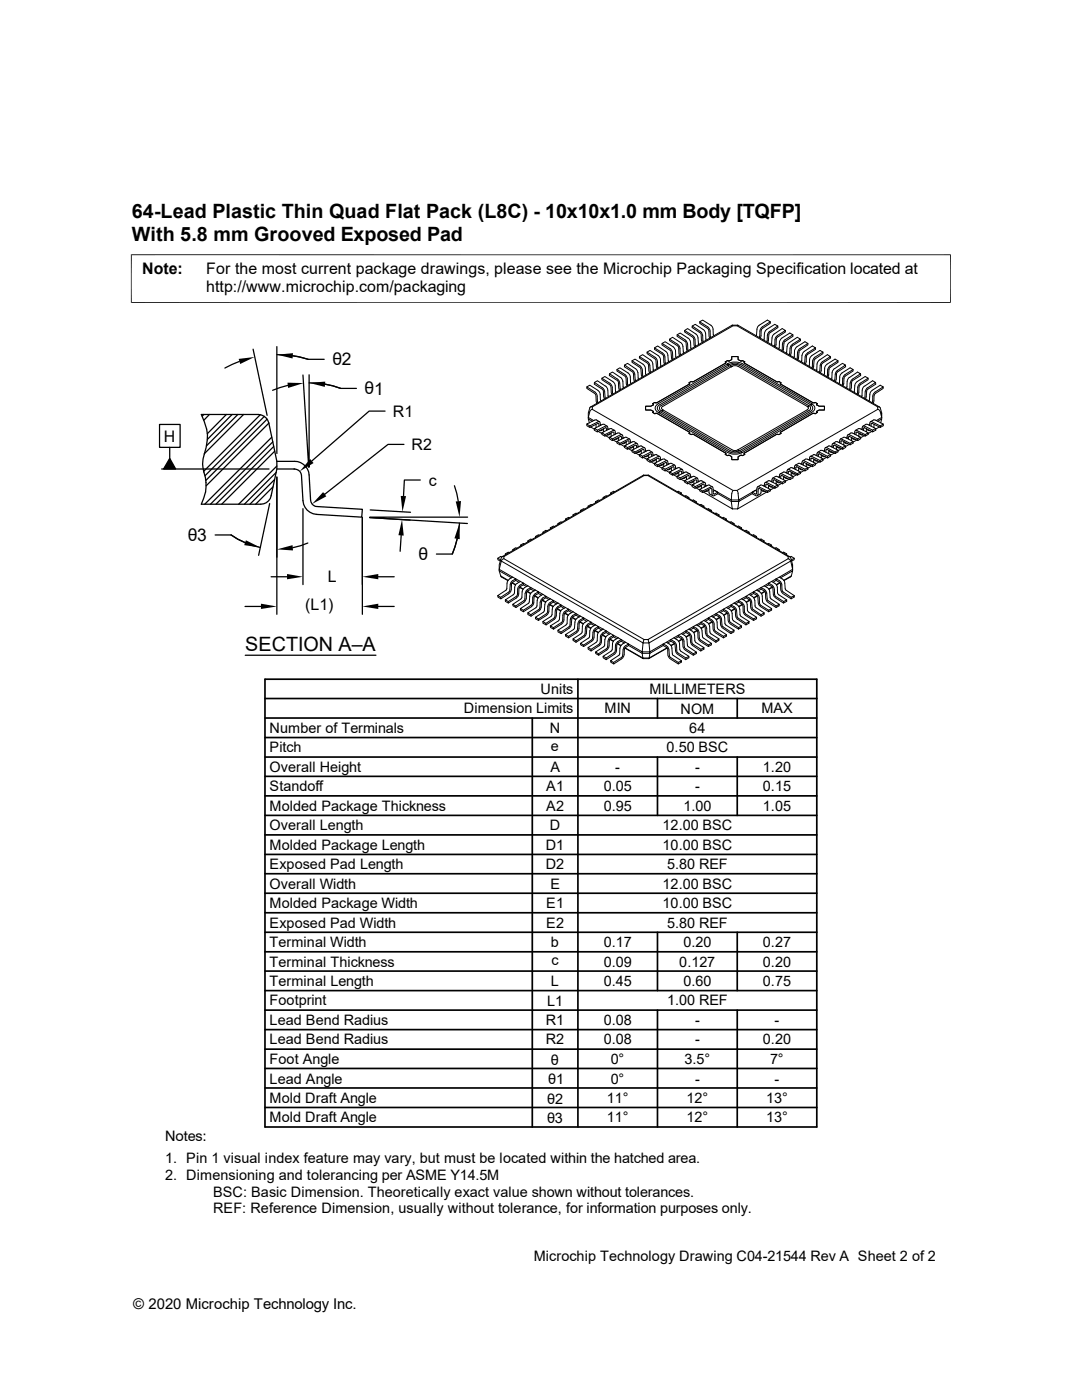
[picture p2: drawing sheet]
<svg xmlns="http://www.w3.org/2000/svg" width="216mm" height="279mm" viewBox="0 0 216 279" stroke-linecap="round" stroke-linejoin="round" font-family="sans-serif">
<g fill="none" stroke="#000" stroke-width=".2">
<path d="M26.1 50.8h163.6M26.2 50.8v9.7M189.7 50.8v9.7M26.1 60.4h163.6M117.1 77.2l1.9 1.3 .2 .5 .1 1.4M118.6 76.3l1.9 1.4 .3 1.8M120.1 75.5l1.9 1.3 .2 .4 .1 1.5M121.4 79.2l-.2-1.6-.2-.4-1.8-1.2-.6 .3v.4l1.8 1.2v1.2l.2 .5M121.6 74.6l1.9 1.4 .3 1.8M122.9 78.3l-.1-.2v-1.2l-.5-.7-1.6-1.1-.6 .4v.3l1.7 1.2 .2 1.4 .1 .3M123.1 73.7l1.9 1.3 .2 .5 .1 1.4M124.4 77.4l-.2-1.5-.2-.5-1.8-1.1-.6 .3v.3l1.7 1.2 .3 1.8"/>
<path d="M124.6 72.9l1.9 1.4 .3 1.7M125.9 76.6l-.1-1.5-.2-.4-1.9-1.3-.6 .3v.3l1.7 1.2 .2 1.4 .1 .4M126.1 72l1.9 1.3 .1 .3 .2 1.6M127.4 75.7l-.1-1.3-.3-.7-1.8-1.2-.6 .4v.3l1.7 1.1 .3 1.9M127.6 71.2l1.9 1.3 .3 1.8M128.9 74.8l-.1-1.4-.2-.5-1.9-1.2-.6 .3v.3l1.7 1.2 .2 1.4 .1 .4M129.1 70.3l1.9 1.2 .1 .4 .2 1.5M130.4 74l-.3-1.8-1.9-1.4-.6 .4v.3l1.7 1.1 .3 1.8M130.6 69.4l1.9 1.4 .3 1.8M131.9 73.1l-.1-1.4-.2-.5-1.9-1.3-.6 .4v.3l1.7 1.1 .2 1.5 .1 .3M132.1 68.5l1.8 1.2 .3 .5 .1 1.5M133.4 72.2l-.3-1.8-1.9-1.4-.6 .4v.3l1.8 1.3 .1 1.3 .1 .4"/>
<path d="M133.6 67.7l1.9 1.3 .2 .4 .1 1.4M134.9 71.4l-.1-1.5-.2-.4-1.9-1.3-.6 .3v.3l1.7 1.2 .2 1.5 .2 .3M135.1 66.8l1.8 1.2 .3 .5 .1 1.5M136.4 70.5l-.3-1.8-1.9-1.4-.6 .4v.3l1.8 1.2 .1 1.4 .1 .4M136.6 66l1.9 1.2 .2 .5 .1 1.4M137.9 69.6l-.1-1.5-.2-.4-1.9-1.2-.6 .3v.3l1.7 1.1 .3 1.9M138.1 65.1l1.9 1.2 .2 .6 .1 1.3M139.4 68.7l-.3-1.7-1.9-1.4-.6 .4v.3l1.8 1.2 .1 1.3 .1 .4M139.6 64.2l1.9 1.3 .2 .5 .1 1.4M140.9 67.9l-.1-1.6-.2-.3-1.9-1.3-.6 .4v.3l1.7 1.1 .3 1.9M142.5 67l-.2-1.4-.4-.7-1.7-1-.6 .3v.3l1.8 1.2 .1 1.4 .1 .4M145.2 72.6l-13.8 8a.91 .91 0 0 0-.7 .8 .91 .91 0 0 0 .7 .9l13.8 8a3.5 3.5 0 0 0 3 0"/>
<path d="M145.2 72.6l.2 .3M145.2 72.6a3.5 3.5 0 0 1 3 0l13.8 8M145.2 72.6h.1M145.5 72.8a2.57 2.57 0 0 1 2.4 0l13.8 7.9M145.5 72.8l-13.8 8a.71 .71 0 0 0-.6 .6 .71 .71 0 0 0 .6 .7M145.5 72.8h.1M145.8 72.9l-13.8 8a.53 .53 0 0 0-.4 .5 .53 .53 0 0 0 .4 .6l13.8 8a2.06 2.06 0 0 0 1.8 0M145.8 72.9l.2 .3M145.8 72.9a2.06 2.06 0 0 1 1.8 0l13.8 8M145.8 72.9h.1M146 73.1l.4-.1 .9 .1 13.8 8M146 73.1l-13.8 8a.35 .35 0 0 0-.2 .3 .35 .35 0 0 0 .2 .4"/>
<path d="M146 73.1h.1M146.1 64.9l.2 .1M146.1 64.9l-28.3 16.3M146.1 64.9h1.1M147.1 65l.1-.1 28.3 16.3M150.9 67l.1-1.4 .4-.7 1.7-1 .6 .3-1.9 1.3-.2 .5-.1 1.4M152.4 67.9l.2-1.6 .1-.3 1.9-1.3 .6 .4-1.8 1.2-.2 .4-.2 1.5M153.7 64.2v.3l-1.8 1.2-.1 1.4-.1 .4M153.9 68.7l.2-1.3 .3-.7 1.7-1.1 .6 .4-1.8 1.2-.3 .5v1.2l-.1 .2M155.2 65.1v.3l-1.7 1.1-.3 1.9M155.4 69.6l.1-1.4 .2-.5 1.9-1.2 .6 .3-1.9 1.3-.2 .6-.1 1.3M156.7 66v.3l-1.8 1.2v1.3l-.2 .4"/>
<path d="M156.9 70.5l.2-1.4 .3-.7 1.7-1.1 .6 .4-1.8 1.3-.3 .4-.1 1.4M158.2 66.8v.3l-1.7 1.1-.3 1.9M158.4 71.4l.1-1.5 .2-.4 1.9-1.3 .6 .3-1.9 1.3-.2 .6-.1 1.3M159.7 67.7v.3l-1.8 1.2-.2 1.8M159.9 72.2l.1-1.3 .4-.8 1.7-1.1 .6 .4-1.9 1.4-.3 1.8M161.2 68.5v.3l-1.7 1.2-.2 1.5-.1 .3M161.4 73.1l.1-1.4 .3-.5 1.8-1.3 .6 .4-1.9 1.2-.2 .5-.1 1.4M162.7 69.4v.3l-1.7 1.2-.3 1.8M162.9 74l.3-1.8 1.9-1.4 .6 .4-1.9 1.3-.3 1.8M164.2 70.3v.3l-1.7 1.1-.2 1.5-.1 .3M164.4 74.8l.1-1.4 .3-.5 1.8-1.2 .6 .3-1.8 1.3-.3 .4-.1 1.5M165.7 71.2v.3l-1.7 1.1-.3 1.8"/>
<path d="M165.9 75.7l.2-1.5 .2-.5 1.8-1.2 .6 .4-1.9 1.4-.3 1.7M167.2 72v.3l-1.7 1.2-.1 1.4-.2 .4M167.4 76.6l.2-1.5 .3-.5 1.7-1.2 .6 .3-1.8 1.3-.3 .5-.1 1.4M168.7 72.9v.3l-1.7 1.1-.3 1.9M168.9 77.4l.2-1.5 .2-.5 1.8-1.1 .6 .3-1.9 1.4-.3 1.8M170.2 73.7v.3l-1.7 1.2-.1 1.4-.2 .4M170.4 78.3l.2-1.4 .4-.7 1.6-1.1 .6 .4-1.8 1.3-.2 .4-.2 1.5M171.7 74.6v.3l-1.7 1.2-.3 1.8M171.9 79.2l.1-1.3 .3-.6 1.8-1.3 .6 .3-1.8 1.2-.2 .5-.2 1.5M173.2 75.5v.3l-1.7 1.2-.1 1.4-.2 .3M174.7 76.3l.1 .4-1.8 1.2-.3 1.7M176.2 77.2v.3l-1.7 1.2-.1 1.4-.2 .4"/>
<path d="M117.1 84.6v.4l.6 .3 1.6-.8 .2 .1v.4M117.9 85.2l.7 .4M118.2 81.2l28.1-16.2h.8l28 16.2v.5l-28 16.2h-.8l-28.1-16.2zM118.2 81.7l-.5 .4-.3 1.2 1.1 .6M118.2 81.2l-.5 .2a4.2 4.2 0 0 0-.3 2.2M118.2 84.1l-.8-.5 .2 .8M118.6 85.5v.4l.6 .3 1.6-.9 .2 .1v.5M118.9 84.7l.1 .6M119.4 86.1l.7 .4M119.6 99.9l-.2-.1-.6 .3v.2M119.6 84.2l-.7-.4-1.8 .8 .6 .4v.3M119.8 84.9v-.4a.28 .28 0 0 0-.2-.3 .28 .28 0 0 0-.3 0l-1.6 .8"/>
<path d="M119.8 84.7l.2 .1M119.9 80l-.1-.2v-1.2l-.5-.7-1.6-1-.6 .3v.3l1.7 1.2 .2 1.4 .1 .4M120.1 86.4v.3l.6 .3 1.6-.8 .2 .1v.5M120.4 99.3l.1 .1M120.4 85.7l-.7 .2M120.4 85.6l.1 .6M120.9 87l.7 .4M121.1 99l-.2-.1-.5 .4v.1M121.1 85l-.6-.3h-.2l-1.7 .8 .6 .4v.3M121.2 86.8h.1M121.3 85.8v-.5a.34 .34 0 0 0-.5-.3l-1.6 .9M121.3 85.6l.2 .1"/>
<path d="M121.6 87.2v.3l.6 .4 1.6-.8 .2 .1v.4M121.8 98.4l.2 .1M121.9 86.5l-.5 .3h-.2M121.9 86.4l.1 .7M122.4 87.8l.7 .4M122.6 98.1l-.2-.1-.6 .4v.2M122.6 85.9l-.7-.4-1.8 .9 .6 .3v.3M122.8 86.4l.2 .1M122.8 86.7v-.5a.28 .28 0 0 0-.2-.3 .28 .28 0 0 0-.3 0l-1.6 .8M123.1 88.1v.3l.6 .4 1.6-.8 .2 .1v.4M123.4 87.4l-.7 .3M123.4 87.3v.6"/>
<path d="M123.9 88.7l.7 .4M124.1 86.8l-.6-.4h-.2l-1.7 .8 .6 .4v.3M124.3 87.5v-.4a.34 .34 0 0 0-.5-.3l-1.6 .8M124.3 87.3l.2 .1M124.6 89v.3l.6 .4 1.6-.9 .2 .1v.5M124.9 88.3l-.7 .2M124.9 88.1l.1 .7M125.4 89.5l.7 .5M125.6 87.6l-.8-.4-1.7 .9 .6 .4v.3M125.7 89.4h.1M125.8 88.2l.2 .1M125.8 88.4v-.5a.28 .28 0 0 0-.2-.3 .28 .28 0 0 0-.3 .1l-1.6 .8"/>
<path d="M126.1 89.8v.4l.6 .3 1.6-.8h.2v.6M126.4 89v.6M126.4 89.2l-.7 .2M126.4 89.6v.1M126.9 90.4l.7 .4M127.1 88.5l-.6-.4h-.2l-1.7 .9 .6 .3v.4M127.3 89.2v-.4a.34 .34 0 0 0-.5-.3l-1.6 .8M127.3 89l.2 .2M127.6 90.7v.3l.6 .4 1.6-.8h.2v.5M127.9 90l-.6 .3M127.9 89.9l.1 .7M128.4 91.3l.7 .4"/>
<path d="M128.4 94.8l.1 .1M128.4 94.8h1l28.2 16.3M128.4 94.8l-28.2 16.3M128.5 94.9h.8l28 16.2v.4M128.5 94.9l-28 16.2v.4l28 16.1M128.6 89.4l-.8-.4-1.7 .8 .6 .4v.3M128.8 89.9l.2 .1M128.8 81.1h1.1l.5-.3-.2-.2 .5-.3 .4 .1 6.4-3.7 .1-.2-.1-.1 .4-.3 .4 .1 6.5-3.7 .1-.2-.2-.1 .5-.2 .3 .1 .5-.3v-.6h1.3v.6l.5 .3 .4-.1 .4 .2-.1 .1v.2l6.5 3.7 .4-.1 .5 .3-.2 .1 .1 .2 6.4 3.7 .4-.1 .5 .3-.2 .2 .5 .3h1.1v.7h-1.1l-.4 .3-.1 .1 .2 .1-.5 .3-.4-.1-6.5 3.7v.2l.2 .1-.5 .2h-.5l-6.4 3.7 .1 .3-.4 .2-.4-.1-.5 .3v.6h-1.3v-.6l-.5-.3-.3 .1-.5-.2 .1-.3-6.4-3.7h-.5l-.4-.2 .1-.1-.1-.2-6.4-3.7-.4 .1-.5-.3 .2-.1-.1-.1-.4-.3h-1.1zM128.8 90.1v-.4a.32 .32 0 0 0-.5-.3l-1.6 .8M129.1 91.6v.3l.6 .3 1.7-.8 .1 .2v.4M129.4 94.8l-.1 .1M129.4 90.8l.1 .6"/>
<path d="M129.5 90.9l-.8 .2M129.9 92.2l.7 .4M130.1 90.3l-.6-.4h-.2l-1.7 .8 .6 .4v.3M130.3 91v-.5a.3 .3 0 0 0-.2-.3 .3 .3 0 0 0-.3 .1l-1.6 .8M130.3 90.8l.2 .1M130.6 92.5v.3l.6 .3 1.6-.8 .2 .1 .1 .4M130.9 91.7l-.6 .3M130.9 91.6l.1 .7M131.4 93l.7 .4M131.6 91.1l-.8-.4-1.7 .9 .6 .3v.3M131.7 82.1l13.8 8a2.99 2.99 0 0 0 2.4 0M131.7 82.1l-.2 .3z"/>
<path d="M131.8 91.6l.2 .1M131.8 91.8v-.4a.32 .32 0 0 0-.5-.3l-1.6 .8M132.1 93.3v.3l.6 .4 1.7-.9 .1 .6M132.2 81.8l13.8 7.9a1.2 1.2 0 0 0 1.3 0M132.2 81.8l-.1 .2zM132.4 92.5l.1 .6M132.5 92.6l-.8 .3M132.9 93.9l.7 .4M133.1 91.9l-.8-.3-1.7 .9 .6 .3v.3M133.2 93.7h.1M133.3 92.7v-.5a.28 .28 0 0 0-.2-.3 .28 .28 0 0 0-.3 .1l-1.6 .8M133.3 92.5l.2 .1"/>
<path d="M133.6 94.2v.3l.6 .3 1.6-.8 .2 .1v.5M133.9 93.5l-.5 .3-.2-.1M133.9 93.3l.1 .7M134.4 94.7l.7 .5M134.6 92.8l-.8-.3-1.7 .8 .6 .3v.4M134.8 93.6v-.6l-.3-.2-1.8 .8M134.8 93.3l.2 .2M135.1 95v.4l.6 .3 1.7-.8 .1 .6M135.2 98.1l.1-.1 .7 .4-.1 .2M135.4 94.4l-.4 .2h-.3M135.4 94.2l.1 .7M135.9 95.6l.7 .5"/>
<path d="M136 98.4l-.2 .1M136.1 93.7l-.7-.4-1.8 .9 .6 .3v.3M136.3 94.4v-.4a.28 .28 0 0 0-.2-.3 .28 .28 0 0 0-.3 0l-1.6 .8M136.3 94.2l.2 .2M136.6 95.9v.3l.6 .4 1.6-.8h.2v.5M136.7 99l.2-.1 .6 .4v.1M136.9 95.2l-.6 .3M136.9 95.1l.1 .6M137.4 96.5l.7 .4M137.5 99.3l-.2 .1M137.6 94.6l-.8-.4-1.7 .8 .6 .4v.3M137.7 96.3h.1"/>
<path d="M137.8 95.3v-.4a.34 .34 0 0 0-.5-.3l-1.6 .8M137.8 95.1l.2 .1M138.1 96.8v.3l.6 .4 1.6-.9 .2 .1v.5M138.2 99.9l.1-.1 .6 .3v.2M138.4 96.1l-.4 .3-.3-.1M138.4 96l.1 .6M138.9 97.4l.7 .4M139.1 95.4l-.7-.4-1.8 .9 .6 .4v.3M139.3 96.2v-.5a.28 .28 0 0 0-.2-.3 .28 .28 0 0 0-.3 .1l-1.6 .8M139.3 96l.2 .1M139.6 97.7v.3l.6 .3 1.7-.8 .2 1.1a.31 .31 0 0 0 .1 .3 .31 .31 0 0 0 .4 0l.6-.3v-.4l-.6-.3-.3 .1M140 96.9l-.8 .3"/>
<path d="M140 96.8v.7M140.2 98l1.6-.8a.28 .28 0 0 1 .3-.1 .28 .28 0 0 1 .2 .4l.1 1.1 .8-.4M140.4 98.2l5.7 3.4M140.6 96.3l-.8-.4-1.7 .9 .6 .3v.4M140.8 97v-.4a.34 .34 0 0 0-.5-.3l-1.6 .8M140.8 96.8l.2 .1M141.4 97.8l-.3 .2h-.3M141.4 97.7l.2 .9 .6 .3M142.2 97.2l-.8-.4-1.8 .9 .6 .3v.3M142.3 97.7l3.6 2.1v.3h1.5l-.2 1.5h-1.1l-.2-1.5-2.7-1.6M142.3 98h.1M146.3 97.9l-.3 .6-.1 1.3h1.5v.3l2.7-1.6"/>
<path d="M147.3 89.7l.1 .3M147.3 89.7h.1M147.6 90h.1M147.9 90.1l.1 .3M147.9 90.1h.1M148.2 90.3h.1M151 97.7l-3.6 2.1-.1-1.5-.2-.4M151 98l-.3-.1-.6 .3v.4l.6 .3a.31 .31 0 0 0 .4 0 .31 .31 0 0 0 .2-.3l.1-1.1 1.7 .8M151 98h.1M151.2 97.2l.7-.4 1.8 .9M151.9 97.8l.3 .2h.5M151.9 97.7l-.1 .9-.7 .3"/>
<path d="M152.5 97l.1-.6 .3-.1 1.7 .8 .6-.3v.3l-.6 .4v-.4M152.5 96.8l-.2 .1M152.7 96.3l.8-.4 1.7 .9M152.8 97.2v-.5l.2-.1 1.6 .9M153 98.2l-5.8 3.4M153.1 98v.3l.6-.3v-.3l-.6 .3-1.7-.8h-.2l-.2 1.4h-.3l-.6-.4M153.4 96.9l.5 .3h.2M153.4 96.8l-.1 .7M154 96.2l.1-.7 .3-.1 1.7 .9 .6-.4v.3l-.6 .4v-.3M154 96l-.2 .1M154.2 95.4l.7-.4 1.8 .9M154.3 96.3v-.5h.2l1.6 .8"/>
<path d="M154.4 97.4l-.7 .4M154.9 96.1l.4 .3 .3-.1M154.9 96v.6M155.5 95.3v-.5l.4-.3 1.7 .9 .6-.4v.4l-.6 .3v-.3M155.5 95.1l-.2 .1M155.6 96.3h.1M155.7 94.6l.8-.4 1.7 .8M155.8 95.5v-.5l.2-.1 1.6 .8M156 96.5l-.8 .4M156.4 95.2l.5 .3h.2M156.4 95.1l-.1 .6M157 94.4l.1-.6 .3-.1 1.7 .8 .6-.3v.3l-.6 .3v-.3"/>
<path d="M157 94.2l-.2 .2M157.2 93.7l.7-.4 1.8 .9M157.3 94.6v-.5l.2-.1 1.6 .8M157.4 95.6l-.7 .5M157.9 94.4l.4 .2h.4M157.9 94.2v.7M158.5 93.6v-.5a.32 .32 0 0 1 .5-.3l1.6 .8 .6-.3v.3l-.6 .4v-.4M158.5 93.3l-.2 .2M158.7 92.8l.8-.3 1.7 .8M158.8 93.7v-.4l.2-.2 1.6 .9M159 94.7l-.8 .5M159.4 93.5l.5 .3 .2-.1"/>
<path d="M159.4 93.3l-.1 .7M160 92.7l.1-.6 .3-.2 1.7 .9 .6-.3v.3l-.6 .3v-.3M160 92.5l-.2 .1M160.1 93.7h.1M160.2 91.9l.8-.3 1.7 .9M160.3 92.8v-.4l.2-.1 1.6 .8M160.4 93.9l-.7 .4M160.9 92.6l.7 .3M160.9 92.5v.6M161.1 81.1a.35 .35 0 0 1 .2 .3 .35 .35 0 0 1-.2 .4l-13.8 7.9M161.1 81.1h.1M161.2 81.2h.1"/>
<path d="M161.4 80.9l-.2 .3M161.4 80.9a.53 .53 0 0 1 .4 .5 .53 .53 0 0 1-.4 .6l-13.8 8M161.4 80.9h.1M161.5 91.8v-.4a.3 .3 0 0 1 .2-.3 .3 .3 0 0 1 .3 0l1.6 .8 .6-.3v.3l-.6 .3v-.3M161.5 91.6l-.2 .1M161.7 80.7a.73 .73 0 0 1 .5 .7 .73 .73 0 0 1-.5 .7l-13.8 8M161.7 91.1l.8-.4 1.7 .9M161.7 80.7h.1M161.8 92v-.5l.2-.1 1.6 .8M161.9 93l-.7 .4M162 80.6l-.2 .3M162 80.6a.91 .91 0 0 1 .6 .8 .91 .91 0 0 1-.6 .9l-13.8 8"/>
<path d="M162 80.6h.1M162.4 91.7l.5 .3h.3M162.4 91.6l-.1 .7M163 91l.1-.7 .3-.1 1.7 .9 .6-.4v.3l-.6 .4v-.3M163 90.8l-.2 .1M163.2 90.3l.6-.4h.2l1.7 .8M163.3 91.1v-.5h.2l1.6 .8M163.4 92.2l-.7 .4M163.9 90.9l.7 .2M163.9 90.8v.6M164.5 90.1v-.4a.3 .3 0 0 1 .2-.3 .3 .3 0 0 1 .3 0l1.6 .8 .6-.4v.4l-.6 .3v-.3M164.5 89.9l-.2 .1"/>
<path d="M164.7 89.4l.8-.4 1.7 .8M164.8 90.3v-.5l.3-.1 1.5 .8M164.9 91.3l-.7 .4M165.4 90l.5 .3h.3M165.4 89.9v.7M166 89.2l.1-.6 .3-.1 1.7 .8 .6-.3v.3l-.6 .4v-.4M166 89l-.2 .2M166.2 88.5l.6-.4h.2l1.7 .9M166.3 89.4v-.5l.2-.1 1.6 .9M166.5 90.4l-.8 .4M166.9 89.2l.7 .2M166.9 89v.7"/>
<path d="M167.5 88.4l.1-.5a.28 .28 0 0 1 .1-.3 .28 .28 0 0 1 .3 .1l1.6 .8 .6-.4v.3l-.6 .4v-.3M167.6 88.2l-.3 .1M167.7 87.6l.8-.4 1.7 .9M167.8 88.5v-.4l.3-.1 1.5 .8M167.9 89.5l-.7 .5M168.4 88.3l.5 .3 .3-.1M168.4 88.1v.7M169 87.5l.1-.6 .3-.2 1.7 .9 .6-.4v.3l-.5 .4-.1-.3M169 87.3l-.2 .1M169.2 86.8l.6-.4h.3l1.6 .8M169.3 87.6v-.4l.2-.1 1.7 .8M169.5 88.7l-.8 .4"/>
<path d="M169.9 87.4l.7 .3M169.9 87.3l-.1 .6M170.5 86.7l.1-.5a.28 .28 0 0 1 .1-.3 .28 .28 0 0 1 .3 0l1.6 .8 .6-.3v.3l-.6 .3v-.3M170.5 86.4l-.2 .1M170.7 85.9l.7-.4 1.8 .9M170.8 86.8v-.5l.2-.1 1.6 .8M170.9 87.8l-.7 .4M171.4 86.5l.5 .3h.2M171.4 86.4v.7M172 85.8l.1-.7 .3-.1 1.7 .9 .6-.4 .1 .4-.7 .3v-.3M172 85.6l-.2 .1M172.1 86.8h.1"/>
<path d="M172.2 85l.6-.3h.3l1.6 .8M172.3 85.9v-.5l.2-.1 1.6 .9M172.5 87l-.8 .4M172.9 85.7l.8 .2M172.9 85.6l-.1 .6M173.4 80l.2-1.4 .4-.7 1.6-1 .6 .3-1.8 1.3-.2 .5-.2 1.4M173.5 84.9l.1-.4a.28 .28 0 0 1 .1-.3 .28 .28 0 0 1 .3 0l1.6 .8 .6-.4v.4l-.6 .3v-.3M173.5 84.7l-.1 .1M173.7 84.2l.8-.4 1.7 .8M173.8 85v-.4l.2-.1 1.6 .8M173.9 86.1l-.7 .4M174.4 84.7v.6"/>
<path d="M175.1 81.2l.5 .1a2.46 2.46 0 0 1 .3 2l-.3-1.2-.5-.4M175.1 84.1l.8-.5-.2 .8M175.4 85.2l-.7 .4M175.9 83.6v-.3l-1.1 .6M99.3 111.4l.6 .3M99.6 113.9l.3 1M99.6 113.9l2.5 1.4M99.9 114.9l.1 .2 1.3 .8M99.9 114.9l1.5 .9M100 112l-.4 1.6 2.7 1.6M100 112l28.3 16.3M100.1 111.2l-.2-.2-.6 .4 .1 .3 .4 .3"/>
<path d="M100.5 111.5l-.3 .1-.2 .4M100.5 111.1l-.4 .1a3.2 3.2 0 0 0-.5 2.4v.3M100.8 110.5l.2 .1M101.6 110.3l-.2-.1-.6 .3v.2M102.2 116.3l.7 .5M102.2 116.3l.7 .4M102.3 115.2l-.6 .3-.5 .6-.2 1.7-1.7 1.1 .6 .3v.3M102.3 115.2l.6 .3-1 .7-.3 1.9-1.7 1.1M102.3 109.7l.2 .1M102.9 115.8l.6 .4M103.1 109.4l-.2-.1-.6 .4v.2M103.6 117.2l.8 .4"/>
<path d="M103.7 117.1l.7 .5M103.8 116l-.9-.5v.3l-.8 .7-.1 1.1-.3 .7-1.8 1.2-.5-.3-.1-.3M103.8 116l-.9 .6-.2 .5-.1 1.4-1.8 1.2 .6 .4v.3M103.8 116l.6 .4-.7 .4-.3 .4-.2 1.6-1.8 1.3M103.8 108.8l.2 .1M104.4 116.7l.7 .4M104.6 108.5h-.2l-.6 .3v.2M105.2 118.1l.7 .4M105.2 118l.7 .4M105.3 116.9l-.6 .4-.5 .6-.1 1.5-1.8 1.2 .6 .3 .1 .3M105.3 116.9l.6 .4-1 .7-.3 1.8-1.7 1.1M105.3 116.9l-.9-.5v.3l-.8 .6-.1 1.3-.1 .4-.4 .3-1.6 1.1-.6-.4v-.3"/>
<path d="M105.3 108h.2M105.9 117.6l.7 .3M106.1 107.7l-.2-.1-.6 .4v.1M106.6 119l.8 .3M106.7 118.9l.7 .4M106.8 117.8l-.9-.5v.3l-.7 .3-.1 .3-.1 1.4-.5 .6-1.5 1-.6-.3-.1-.3M106.8 117.8l-.9 .6-.2 .5-.1 1.4-1.8 1.2 .6 .3v.3M106.8 117.8l.6 .3-.7 .4-.3 .5-.2 1.6-1.8 1.2M106.8 107.1h.2M107.4 118.4l.7 .4M107.6 106.8l-.2-.1-.6 .4v.2M108.2 119.8l.7 .4"/>
<path d="M108.2 119.7l.7 .4M108.3 118.6l-1 .9-.3 1.7-1.7 1.1 .6 .4 .1 .3M108.3 118.6l.6 .4-.6 .3-.4 .4-.2 1.8-1.8 1.2M108.3 118.6l-.9-.5v.3l-.8 .6-.1 1.4-.5 .7-1.6 1-.6-.3v-.3M108.3 106.2l.2 .1M108.9 119.3l.7 .4M109.1 106l-.2-.2-.6 .4v.2M109.8 119.5l-.9-.5v.3l-.7 .4-.1 .2-.1 1.3-.2 .5-1.8 1.3-.7-.4v-.3M109.8 119.5l-1 .7-.2 1.8-1.8 1.2 .6 .3v.3M109.8 119.5l.6 .3-.8 .6-.2 .3-.2 1.6-1.8 1.2M109.8 105.3l.2 .1M110.6 105.1l-.2-.1-.6 .3 .1 .2"/>
<path d="M111.3 104.5l.2 .1M112.1 104.2l-.2-.1-.6 .4v.1M112.8 103.6l.2 .1M113.6 103.3h-.1l-.7 .3 .1 .2M114.3 102.7l.2 .1M115.1 102.5l-.2-.1-.6 .3v.2M115.8 101.9h.2M116.6 101.6l-.1-.1-.7 .4 .1 .2M117.3 101l.2 .1M118.1 100.8l-.2-.1-.6 .3v.2M118.8 100.1l.2 .1M138.9 100.1l-.1 .1"/>
<path d="M139.7 100.8l.2-.1 .6 .3v.2M140.5 101l-.2 .1M141.2 101.6l.2-.1 .5 .4v.2M141.9 101.9h-.1M142.7 102.5l.2-.1 .6 .3v.2M143.5 102.7l-.2 .1M144.2 103.3h.2l.5 .3v.2M144.9 103.6l-.1 .1M145.7 104.2l.2-.1 .6 .4v.1M146.5 104.5l-.2 .1M147.2 105.1l.2-.1 .6 .3v.2M148 119.5l.9-.5 .7 .4 .4 .7 .2 1.4 1.6 1.2 .7-.4-.1 .3-.6 .4-1.8-1.3-.2-.6-.1-1.2-.8-.6v-.3l.6-.4 .7 .5 .3 .4 .2 1.6 1.8 1.2"/>
<path d="M148 105.3l-.2 .1M148.7 106l.2-.2 .6 .4v.2M148.9 119.3l-.6 .4M149.5 118.6l.9-.5 .7 .4 .4 .6 .2 1.6 1.7 1.1 .6-.3v.3l-.6 .3-1.9-1.3-.2-.4-.1-1.4-.8-.6v-.3l.6-.3 .6 .3 .5 .8 .1 1.4 1.8 1.2M149.5 106.2l-.2 .1M149.6 119.7l-.7 .4M149.6 119.8l-.7 .4M150.2 106.8l.2-.1 .6 .4v.2M150.4 118.4l-.7 .4M151 117.8l.8-.5 .9 .5 .3 .5 .2 1.5 1.7 1.1 .6-.3-.1 .3-.5 .3-1.9-1.2-.2-.6-.1-1.2-.9-.6v-.3l.7-.4 .6 .4 .5 .7 .1 1.4 1.8 1.2M151 107.1h-.2M151.1 118.9l-.7 .4"/>
<path d="M151.1 119l-.6 .3M151.7 107.7l.1-.1 .7 .4-.1 .1M151.9 117.6l-.6 .3M152.5 116.9l.9-.5 .7 .4 .4 .5 .1 1.6 1.8 1.2 .6-.4v.3l-.7 .4-1.9-1.4-.2-1.8-.8-.5v-.3l.6-.4 .7 .5 .4 .6 .1 1.4 1.8 1.2M152.5 108h-.2M152.6 118l-.7 .4M152.7 118.1l-.8 .4M153.2 108.5h.2l.6 .3v.2M153.4 116.7l-.7 .4M154 116l.9-.5 .8 .5 .3 .6 .2 1.5 1.7 1.1 .6-.3v.3l-.6 .3-1.9-1.3-.2-.4-.1-1.4-.8-.6v-.3l.6-.3 .6 .3 .5 .7 .2 1.6 1.7 1.1M154 108.8l-.2 .1M154.1 117.1l-.7 .5"/>
<path d="M154.1 117.2l-.6 .4M154.7 109.4l.2-.1 .6 .4-.1 .2M154.9 115.8l-.6 .4M155.5 109.7l-.2 .1M155.6 116.3l-.7 .4M155.7 116.3l-.8 .5M156.2 110.3l.2-.1 .6 .3v.2M157 110.5l-.2 .1M157.3 111.1l.4 .1a3 3 0 0 1 .5 2.4l-.4-1.6M157.3 111.5l.3 .1 .2 .4M157.3 111.5l-28 16.1M157.7 111.2l.2-.2 .6 .4v.3l-.6 .3"/>
<path d="M157.8 112l-28.3 16.3M157.9 119.2v.3M157.9 114.9l-1.5 1M157.9 114.9l.3-1-2.5 1.4M157.9 114.9l-1.5 .9M158.2 113.9v-.3l-2.7 1.6M158.5 111.4l-.6 .3M109.6 120.7l.8 .4M109.7 120.6l.7 .4M110.4 120.2l.7 .3M111.2 121.5l.7 .5M111.2 121.5l.7 .4"/>
<path d="M111.3 120.4l-.7 .4-.3 .4-.3 1.7-1.7 1.1 .6 .4 .1 .3M111.3 120.4l.6 .3-.6 .4-.5 .6-.1 1.4-.1 .3-1.7 1M111.3 120.4l-.9-.6v.3l-.8 .6-.1 1.4-.4 .7-1.7 1-.6-.3v-.3M111.9 121l.7 .4M112.6 122.4l.8 .4M112.7 122.3l.7 .4M112.8 121.2l-.9-.5v.3l-.6 .4-.2 .3-.2 1.6-1.9 1.4-.7-.3v-.4M112.8 121.2l-1 .8-.2 1.7-1.8 1.2 .6 .4v.3M112.8 121.2l.7 .4-1 .6-.2 .5-.1 1.4-1.8 1.2M113.5 121.9l.5 .4M114.2 123.3l.7 .4M114.2 123.2l.7 .4"/>
<path d="M114.3 122.1l-.7 .4-.3 .4-.2 1.6-1.8 1.3 .6 .4 .1 .2M114.3 122.1l.6 .4-.6 .3-.5 .6-.2 1.7-1.7 1.1M114.3 122.1l-.8-.5v.3l-.9 .6-.1 1.3-.4 .7-1.7 1.1-.5-.4-.1-.3M114.9 122.8l.7 .3M115.7 124.1l.7 .4M115.8 123l-.9-.5v.3l-.8 .5-.2 1.8-1.9 1.3-.7-.3v-.3M115.8 123l-.9 .7-.3 1.8-1.8 1.2 .7 .3v.3M115.8 123l.7 .3-1 .6-.2 .5-.1 1.4-1.7 1.2M116.4 123.6l.7 .4M117.2 125l.7 .4M117.2 124.9l.7 .4M117.3 123.8l-.7 .4-.3 .5-.2 1.6-1.8 1.2 .6 .4v.3"/>
<path d="M117.3 123.8l.6 .4-1 .8-.2 1.6-1.8 1.3M117.3 123.8l-.8-.5v.3l-.9 .6-.1 1.5-.4 .6-1.6 1-.6-.3-.1-.3M117.9 124.2v.3l-.8 .5-.1 1.4-.4 .7-1.7 1.1-.6-.4v-.3M117.9 124.5l.7 .3M117.9 124.2l.9 .5M118.7 125.9l.7 .4M118.7 125.8l.7 .4M118.8 124.7l-.9 .7-.3 1.9-1.8 1.1 .7 .3v.3M118.8 124.7l.6 .4-1 .7-.2 1.8-1.7 1.1M119.4 125.3l.7 .4M120.2 126.7l.7 .5M120.2 126.7l.7 .4"/>
<path d="M120.4 125.6l-.8 .4-.3 .4-.2 1.6-1.8 1.2 .6 .4v.3M120.4 125.6l.5 .3-1 .8-.2 1.7-1.8 1.2M120.4 125.6l-1-.5v.2l-.8 .6-.1 1.5-.3 .5-1.7 1.1-.6-.3-.1-.3M120.9 126.2l.7 .4M121.7 127.6l.7 .4M121.7 127.6l.7 .3M121.8 126.4l-.9-.5v.3l-.8 .5-.1 1.4-.4 .7-1.7 1.1-.6-.4v-.3M121.8 126.4l-.6 .4-.3 .4-.3 1.8-1.8 1.1 .6 .4 .1 .3M121.8 126.4l.6 .4-.9 .7-.3 1.8-1.8 1.2M122.4 127.1l.7 .4M123.2 128.5l.7 .4M123.2 128.4l.7 .4"/>
<path d="M123.4 127.3l-.9 .5-.2 .3-.2 1.7-1.7 1.2 .5 .3v.4M123.4 127.3l.6 .3-.8 .5-.3 .4-.2 1.6-1.8 1.2M123.4 127.3l-1-.5v.3l-.8 .7-.1 1.4-.3 .5-1.7 1.1-.6-.4-.1-.3M124 128l.6 .3M124.7 129.3l3.6 2.1M124.7 129.3l3.6 2M124.8 128.2l-.8-.6v.4l-.9 .6-.1 1.3-.4 .7-1.7 1.1-.5-.4v-.3M124.8 128.2l-.6 .3-.3 .4-.3 1.8-1.8 1.2 .6 .3 .1 .3M124.8 128.2l.6 .3-.9 .7-.3 1.8-1.8 1.2M125.4 128.8l2.7 1.6 .2 .9M128.3 131.3h1.2M128.3 128.3l-.2 1.8-2.7-1.6v.3l-.6 .4-.2 .3-.1 1.4-.3 .4-1.7 1.2-.6-.3-.1-.3"/>
<path d="M128.3 128.3h1.2M128.5 127.6l-.2 .7M128.5 127.6h.8M129.3 127.6l.2 .7M129.5 128.3l.2 1.8 2.6-1.6 1 .6 .2 .5 .1 1.4 1.7 1.2 .7-.3-.1 .3-.6 .3-1.8-1.3-.2-.4-.1-1.4-.9-.6v-.3l.7-.3 .9 .7 .3 1.8 1.8 1.2M129.5 131.3v.1M132.3 128.8l-2.6 1.6v-.3h-1.6v.3h1.6l-.2 .9M133 128.2l.9-.6 .7 .5 .4 .5 .1 1.6 1.8 1.1 .6-.3v.3l-.7 .4-1.7-1.2-.3-.6-.1-1.4-.8-.5v-.4l.6-.3 .7 .4 .4 .7 .2 1.5 1.7 1.1M133.1 129.3l-3.6 2M133.1 129.3l-3.6 2.1h-1.2v-.1M133.9 128l-.7 .3M134.5 127.3l.8-.5 .9 .5 .3 .6 .1 1.4 1.7 1.2 .6-.4v.3l-.6 .4-1.8-1.3-.2-.5-.1-1.3-.9-.6v-.3l.7-.4 .6 .4 .5 .7 .1 1.5 1.7 1.1"/>
<path d="M134.6 128.4l-.7 .4M134.6 128.5l-.7 .4M135.3 127.1l-.6 .4M135.3 132.2v.3M136 126.4l.9-.5 .6 .4 .5 .6v1.4l.2 .2 1.7 1.1 .6-.4v.3l-.7 .4-1.7-1.2-.3-.6-.1-1.2-.2-.3-.6-.4v-.3l.6-.3 .7 .4 .4 .5 .2 1.6 1.7 1.1M136.1 127.6l-.7 .3M136.1 127.6l-.7 .4M136.9 126.2l-.7 .4M136.9 131.3l-.1 .4M137.5 125.6l.8-.5 1 .5 .2 .6 .1 1.4 1.8 1.1 .5-.3v.3l-.5 .3-1.9-1.2-.2-.5-.1-1.4-.9-.6v-.2l.6-.4 .7 .4 .3 .2 .2 .5 .2 1.5 1.6 1.1M137.6 126.7l-.7 .4M137.6 126.7l-.7 .5"/>
<path d="M138.3 125.3l-.6 .4M138.3 130.5v.3M139.1 125.8l-.7 .4M139.1 125.9l-.7 .4M139.9 124.2l.6 .3 .4 .5 .2 1.7 1.8 1.2 .6-.4-.1 .3-.6 .4-1.6-1.1-.4-.8-.2-1.3-.7-.5v-.3l.6-.4 .7 .4 .4 .6 .1 1.6 1.8 1.1M139.9 124.5l-.7 .3M139.9 124.2l-.9 .5M139.9 129.6l-.1 .3M140.5 123.8l.9-.5 .7 .4 .4 .7 .1 1.4 1.8 1.2 .5-.3v.3l-.5 .3-1.9-1.3-.2-.4-.1-1.4-.8-.6v-.3l.5-.3 .7 .3 .3 .3 .2 .5 .1 1.4 1.7 1.2M140.6 124.9l-.7 .4M140.6 125l-.7 .4M141.4 123.6l-.7 .4"/>
<path d="M141.4 128.7v.3M141.9 123l1-.5 .7 .4 .4 .6 .2 1.6 1.7 1.1 .6-.4-.1 .3-.6 .3-1.7-1.1-.3-.7-.1-1.2-.1-.3-.7-.3v-.3l.6-.4 .7 .4 .4 .6 .1 1.5 1.8 1.2M142.1 124.1l-.7 .4M142.2 124.1l-.8 .4M142.9 122.8l-.7 .3M142.9 127.9l-.1 .3M143.5 122.1l.9-.5 .7 .4 .4 .7 .1 1.4 1.8 1.2 .6-.4v.3l-.6 .4-1.9-1.3-.2-.5-.1-1.3-.8-.6v-.3l.5-.4 .7 .4 .3 .2 .2 .5 .1 1.4 1.8 1.2M143.6 123.2l-.7 .4M143.6 123.3l-.7 .4M144.4 121.9l-.7 .4M144.4 127v.3M144.9 121.2l1-.5 .7 .5 .4 .6 .2 1.5 1.7 1.1 .6-.4-.1 .4-.6 .3-1.7-1.2-.3-.6-.1-1.2-.8-.7v-.3l.6-.3 .7 .4 .4 .8 .1 1.3 1.8 1.1"/>
<path d="M145.1 122.3l-.7 .4M145.1 122.4l-.7 .4M145.9 121l-.7 .4M145.9 126.2l-.1 .2M146.5 120.4l.9-.6 .7 .5 .4 .6 .2 1.5 1.7 1.1 .6-.3v.3l-.6 .3-1.9-1.2-.2-.5-.1-1.4-.8-.6v-.3l.6-.3 .6 .3 .5 .8 .1 1.4 1.8 1.2M146.6 121.5l-.7 .4M146.6 121.5l-.7 .5M147.4 120.2l-.7 .3M147.4 125.3v.3M148.1 120.6l-.7 .4M148.1 120.7l-.7 .4M148.9 124.4l-.1 .3"/>
<path d="M150.4 123.5v.3M151.8 122.7v.3M153.4 121.8v.3M154.9 120.9v.3M156.4 120.1l-.1 .3"/>
</g>
<g fill="none" stroke="#000" stroke-width=".25">
<path d="M47.8 72.1l-2.9 1.3M50.5 69.7l2.8 13.2M55.2 70.8l2.2 .1 2.1 .3 2 .5M55.2 69.2v21.3M57.4 76.9l-3 1M58.4 71l3.1 .7h3.2M60.5 74.8l1.1 18.4M61.7 76.4a17.1 17.1 0 0 1 6.2 1.1h3.2M61.7 74.8v18.4M64.9 76.7l3 .8M31.8 84.7h4.1v4.6h-4.1zM32.3 93.6h21.4"/>
<path d="M33.9 91.5l1.2 2.1h-2.5zM33.9 89.3v2.2M40.2 82.7h11.3zM40.2 82.7a9 9 0 0 1 .6 7.9 6.3 6.3 0 0 0 .2 4.7 8.3 8.3 0 0 1-.8 5.3h11.8a2.08 2.08 0 0 0 2.1-1.7l1.1-5.3v-1.5l-1.6-7.7a2.19 2.19 0 0 0-2.1-1.7M40.7 82.7l-.4 .4M41.8 82.7l-1.1 1.2M45.2 82.7l-3.8 3.9M46.3 82.7l-4.9 5M47.5 82.7l-6.3 6.3M48.6 82.7l-7.8 7.9M51.9 82.8l-11.3 11.3M52.7 83.1l-11.8 11.9"/>
<path d="M53.3 83.7l-12.2 12.2M53.6 84.5l-12.5 12.4M54.2 87.2l-13.3 13.4M54.4 88.2l-12.4 12.4M54.5 97.2l-3.5 3.4M54.6 89.1l-11.5 11.5M54.8 95.7l-4.9 4.9M54.8 90l-10.6 10.6M55.1 94.3l-6.3 6.3M55.2 92.1h3.6a2.91 2.91 0 0 1 2.9 2.7l.3 5a1.36 1.36 0 0 0 1.3 1.3l9 .5-.1 1.6-9-.5a2.91 2.91 0 0 1-2.7-2.8l-.3-5a1.42 1.42 0 0 0-1.6-1.3M55.2 93.6h3.6M55.2 93l-7.6 7.6"/>
<path d="M55.2 95.2v27.4M76.8 82h-3.1l-11.5 10M80.6 88.7h-3.2l-13 10.2 .4-.3M83.9 95.8h-3.2l-.2 3.2M90.7 96.9l.7 3.1M42.9 106.8h3.2a16.8 16.8 0 0 0 5.8 2.5M46.1 106.8l1.4 .8 1.4 .7M53.8 100.5l-2.2 10.3M54.1 115.1h3.2M60.5 101.5v15.2M61.4 108.4l-3 .9M72.3 103.3v19.3"/>
<path d="M73.8 103.2h19.5M73.9 101.8l8 .4M75.5 115.1h3.2M80.1 106.8l-.3 3.2M81.8 103.8l-8-.5 19.5 1.2M91.2 107.5l-.9 3.1h-3.2M91.7 104.4a19.7 19.7 0 0 1-1.4 6.2M48.9 121h3.2M48.9 130.8h26.1M75.5 121h3.2"/>
</g>
<g fill="#000">
<path d="M47.6 71.6l3.2-.4-2.9 1.4zM57.4 76.4l3.2 .1-3.1 .9zM55.2 70.8l3.3-.3-.1 1zM61.7 76.4l3.2-.2-.1 1zM33.9 91.5l1.2 2.1h-2.5zM61.9 91.6l.7 .8-2.8 1.7zM64.5 98.2l.6 .9-2.8 1.5zM80 99h1l-.7 3.2zM90.9 100.1l1.1-.1-.3 3.2zM49.1 107.8l2.8 1.5-3.2-.5zM57.3 114.6l3.2 .5-3.2 .5zM55.2 109.6l3.2-.8 .1 1.1z"/>
<path d="M72.3 115.1l3.2-.5v1zM80.2 103.7l.4 3.2-1.1-.1zM91.7 104.4v3.2l-1-.2zM52.1 120.5l3.1 .5-3.1 .5zM72.3 121l3.2-.5v1z"/>
</g>
<g fill="none" stroke="#000" stroke-width=".34">
<path d="M52.9 139.4h110.1M52.9 135.6h110.1v89.3h-110.1zM115.3 135.6v89.3M131.2 139.4v3.9M147.1 139.4v3.9M52.9 154.9h110.1M52.9 151.1h110.1M52.9 147.2h110.1M52.9 143.3h110.1M52.9 158.8h110.1M106.2 143.3v81.6M131.2 151.1v11.6"/>
<path d="M147.1 151.1v11.6M52.9 166.6h110.1M52.9 162.7h110.1M52.9 178.3h110.1M52.9 170.5h110.1M52.9 174.4h110.1M52.9 189.9h110.1M52.9 197.7h110.1M52.9 182.2h110.1M52.9 193.8h110.1M52.9 186.1h110.1M131.2 186.1v11.6"/>
<path d="M147.1 186.1v11.6M52.9 209.4h110.1M52.9 201.6h110.1M52.9 217.1h110.1M52.9 205.5h110.1M52.9 213.2h110.1M131.2 201.6v23.3M147.1 201.6v23.3M52.9 221h110.1"/>
</g>
<g font-size="3.9">
<text x="26.3" y="43.5">64-Lead Plastic Thin Quad Flat Pack (L8C) - 10x10x1.0 mm Body [TQFP]</text>
<text x="26.3" y="48">With 5.8 mm Grooved Exposed Pad</text>
<text x="48.9" y="129.9">SECTION A–A</text>
</g>
<g font-size="3.5">
<text x="66.3" y="72.9">θ2</text>
<text x="72.7" y="78.7">θ1</text>
<text x="37.5" y="108">θ3</text>
<text x="83.5" y="111.8">θ</text>
</g>
<g font-size="3.2">
<text x="28.4" y="54.6">Note:</text>
<text x="41.1" y="54.6">For the most current package drawings, please see the Microchip Packaging Specification located at</text>
<text x="41.1" y="58.3">http://www.microchip.com/packaging</text>
<text x="78.4" y="83.2">R1</text>
<text x="32.7" y="88.1">H</text>
<text x="82.1" y="89.8">R2</text>
<text x="85.6" y="96.9">c</text>
<text x="65.4" y="116.2">L</text>
<text x="60.9" y="121.8">(L1)</text>
</g>
<text font-size="3" x="26.6" y="261.3">© 2020 Microchip Technology Inc.</text>
<g font-size="2.9">
<text x="92.5" y="142.4">Dimension Limits</text>
<text x="107.9" y="138.5">Units</text>
<text x="120.6" y="142.4">MIN</text>
<text x="129.6" y="138.5">MILLIMETERS</text>
<text x="135.8" y="142.4">NOM</text>
<text x="151.9" y="142.4">MAX</text>
<text x="53.8" y="146.3">Number of Terminals</text>
<text x="109.7" y="146.3">N</text>
<text x="109.9" y="149.9">e</text>
<text x="137.5" y="146.3">64</text>
<text x="53.8" y="154.1">Overall Height</text>
<text x="53.8" y="150.2">Pitch</text>
<text x="109.8" y="154.1">A</text>
<text x="122.8" y="154.1">-</text>
<text x="133" y="150.2">0.50 BSC</text>
<text x="138.7" y="154.1">-</text>
<text x="152.2" y="154.1">1.20</text>
<text x="53.8" y="161.8">Molded Package Thickness</text>
<text x="53.8" y="157.9">Standoff</text>
<text x="109" y="157.9">A1</text>
<text x="109" y="161.8">A2</text>
<text x="120.5" y="157.9">0.05</text>
<text x="120.5" y="161.8">0.95</text>
<text x="136.4" y="161.8">1.00</text>
<text x="138.7" y="157.9">-</text>
<text x="152.2" y="161.8">1.05</text>
<text x="152.2" y="157.9">0.15</text>
<text x="53.8" y="165.7">Overall Length</text>
<text x="109.7" y="165.7">D</text>
<text x="132.2" y="165.7">12.00 BSC</text>
<text x="53.8" y="173.5">Exposed Pad Length</text>
<text x="53.8" y="169.6">Molded Package Length</text>
<text x="108.9" y="169.6">D1</text>
<text x="108.9" y="173.5">D2</text>
<text x="132.2" y="169.6">10.00 BSC</text>
<text x="133.1" y="173.5">5.80 REF</text>
<text x="53.8" y="177.4">Overall Width</text>
<text x="109.8" y="177.4">E</text>
<text x="132.2" y="177.4">12.00 BSC</text>
<text x="53.8" y="181.2">Molded Package Width</text>
<text x="53.8" y="185.1">Exposed Pad Width</text>
<text x="109" y="181.3">E1</text>
<text x="109" y="185.1">E2</text>
<text x="132.2" y="181.2">10.00 BSC</text>
<text x="133.1" y="185.1">5.80 REF</text>
<text x="53.8" y="189">Terminal Width</text>
<text x="109.9" y="189">b</text>
<text x="120.5" y="189">0.17</text>
<text x="136.4" y="189">0.20</text>
<text x="152.2" y="189">0.27</text>
<text x="53.8" y="196.8">Terminal Length</text>
<text x="53.8" y="192.9">Terminal Thickness</text>
<text x="109.9" y="196.8">L</text>
<text x="110" y="192.6">c</text>
<text x="120.5" y="196.8">0.45</text>
<text x="120.5" y="192.9">0.09</text>
<text x="135.6" y="192.9">0.127</text>
<text x="136.4" y="196.8">0.60</text>
<text x="152.2" y="192.9">0.20</text>
<text x="152.2" y="196.8">0.75</text>
<text x="53.8" y="200.7">Footprint</text>
<text x="109.2" y="200.7">L1</text>
<text x="133.1" y="200.7">1.00 REF</text>
<text x="53.8" y="204.6">Lead Bend Radius</text>
<text x="53.8" y="208.4">Lead Bend Radius</text>
<text x="108.9" y="204.6">R1</text>
<text x="108.9" y="208.4">R2</text>
<text x="120.5" y="204.6">0.08</text>
<text x="120.5" y="208.4">0.08</text>
<text x="138.7" y="204.6">-</text>
<text x="138.7" y="208.4">-</text>
<text x="152.2" y="208.4">0.20</text>
<text x="154.6" y="204.6">-</text>
<text x="53.8" y="212.3">Foot Angle</text>
<text x="109.9" y="212.5">θ</text>
<text x="121.9" y="212.3">0°</text>
<text x="136.6" y="212.3">3.5°</text>
<text x="153.7" y="212.3">7°</text>
<text x="53.8" y="220.1">Mold Draft Angle</text>
<text x="53.8" y="216.2">Lead Angle</text>
<text x="109.2" y="220.3">θ2</text>
<text x="109.3" y="216.4">θ1</text>
<text x="121.1" y="220.1">11°</text>
<text x="121.9" y="216.2">0°</text>
<text x="137" y="220.1">12°</text>
<text x="138.7" y="216.2">-</text>
<text x="152.9" y="220.1">13°</text>
<text x="154.6" y="216.2">-</text>
<text x="32.9" y="227.6">Notes:</text>
<text x="53.8" y="224">Mold Draft Angle</text>
<text x="109.2" y="224.2">θ3</text>
<text x="121.1" y="224">11°</text>
<text x="137" y="224">12°</text>
<text x="152.9" y="224">13°</text>
<text x="32.9" y="232.2">1. Pin 1 visual index feature may vary, but must be located within the hatched area.</text>
<text x="32.9" y="235.5">2. Dimensioning and tolerancing per ASME Y14.5M</text>
<text x="42.5" y="238.8">BSC: Basic Dimension. Theoretically exact value shown without tolerances.</text>
<text x="42.5" y="242.1">REF: Reference Dimension, usually without tolerance, for information purposes only.</text>
<text x="106.5" y="251.6">Microchip Technology Drawing C04-21544 Rev A Sheet 2 of 2</text>
</g>
</svg>
